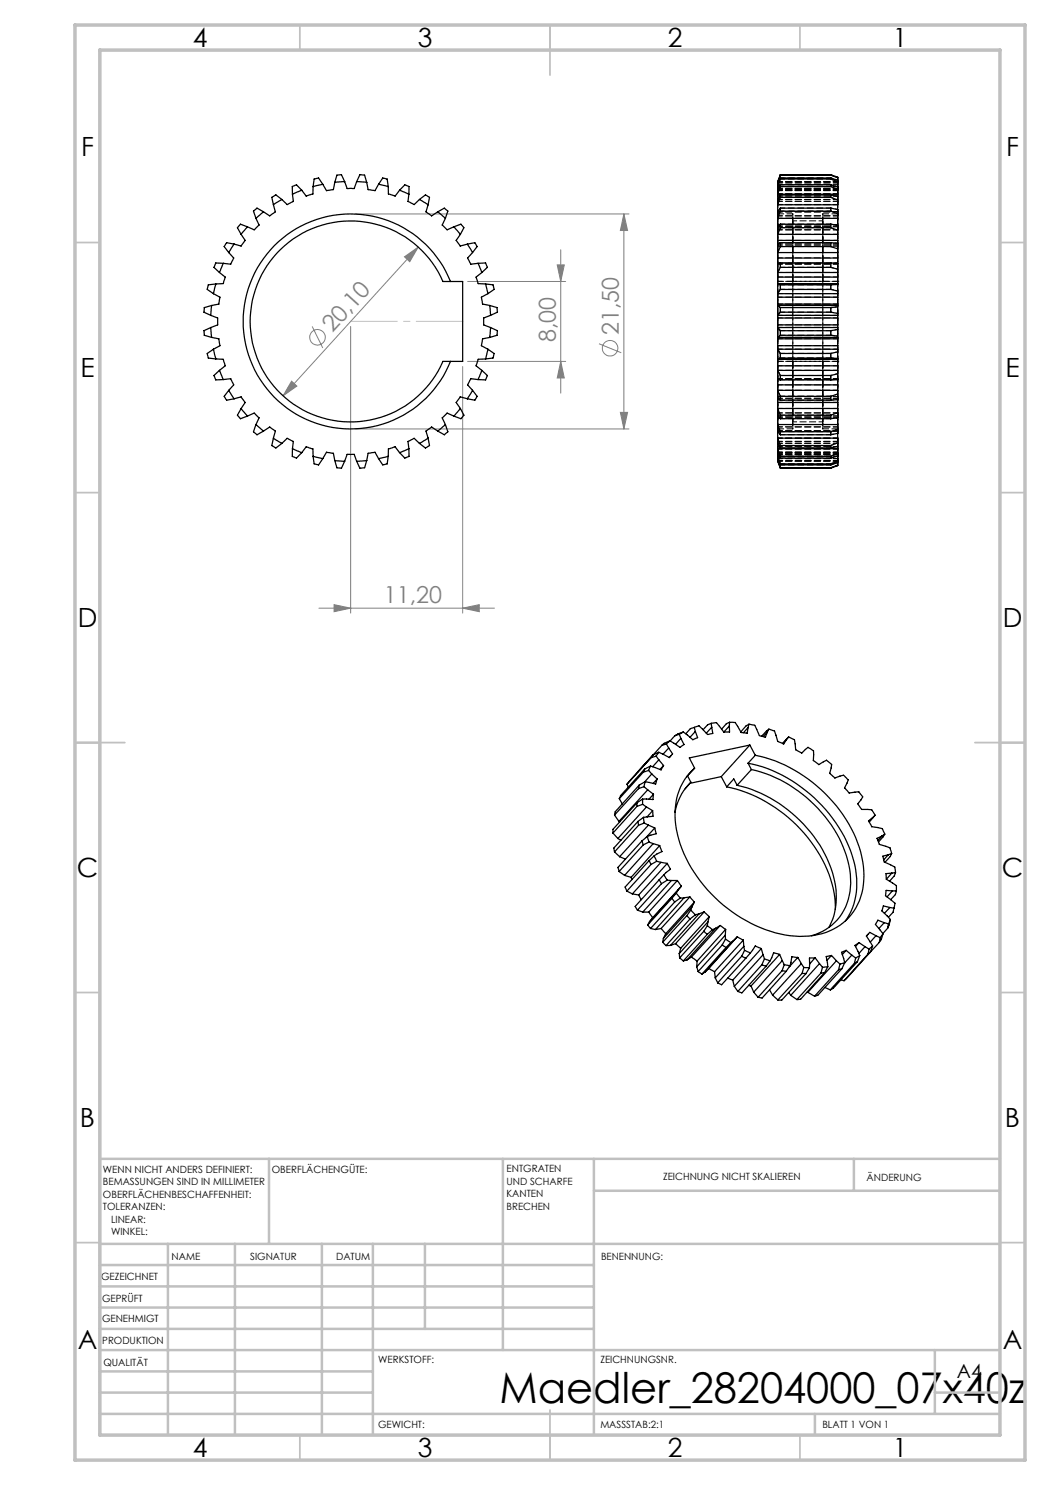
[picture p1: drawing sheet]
<svg xmlns="http://www.w3.org/2000/svg" width="210mm" height="297mm" viewBox="0 0 210 297" stroke-linecap="round" stroke-linejoin="round" font-family="sans-serif">
<g fill="none" stroke="#808080" stroke-width=".2">
<path d="M71.1 42.8h54.7M80.9 51.4l2.7-2-1.6 2.9zM83.6 49.4l-27 29.8M93.5 56.3h19.6M111.4 53h1.5l-.8 3.3zM112.1 49.9v28.7M124.8 42.8v43M124.8 42.8l.7 3.3h-1.4zM58.3 76.2l1.1 1-2.8 2zM62.4 65.3l2.2 4.3M70.1 65.3v57.3M92.5 73.3v49.3"/>
<path d="M93.5 72.3h19.6M112.1 72.3l.8 3.3h-1.5zM119.8 68.8l4.4 1.8M71.1 85.8h54.7M124.1 82.5h1.4l-.7 3.3zM63.8 121.6h35.1M66.8 120.9l3.3 .7-3.3 .7zM92.5 121.6l3.3-.7v1.4z"/>
<circle cx="63.5" cy="67.5" r="1.56"/>
<circle cx="122" cy="69.6" r="1.55"/>
</g>
<path d="M70.2 64.3h22.4" fill="none" stroke="#c0c0c0" stroke-width=".2" stroke-dasharray="15.2 1.3 1.3 1.3" stroke-dashoffset="5.9"/>
<g fill="none" stroke="#c0c0c0" stroke-width=".35">
<path d="M60 5v5M110 5v10M160 5v5M15 48.5h5M200 48.5h5M15 98.5h5M200 98.5h5M15 148.5h10M195 148.5h10M15 198.5h5M200 198.5h5M15 248.5h5"/>
<path d="M200 248.5h5M60 287v5M110 282v10M160 287v5"/>
</g>
<g fill="none" stroke="#c0c0c0" stroke-width=".5">
<path d="M53.8 231.8v17M100.6 231.8v38.2M118.8 231.8v55.2M118.8 238.2h81.2M170.8 231.8v6.4M200 231.8h-180v55.2M20 248.8h180M20 257.3h98.8M20 253h98.8M33.6 248.8v38.2M47 248.8v38.2M64.4 248.8v38.2"/>
<path d="M74.6 248.8v38.2M85 248.8v17M20 265.8h98.8M20 261.5h98.8M20 278.5h54.6M20 274.3h54.6M20 270h180M187 278.5h13M187 270v12.8M20 282.8h180M163 282.8v4.2"/>
</g>
<path d="M15 5h190v287h-190zM20 10h180v277h-180z" fill="none" stroke="#c0c0c0" stroke-width=".7"/>
<g fill="#808080">
<path d="M66.8 120.9l3.3 .7-3.3 .7zM92.5 121.6l3.3-.7v1.4z"/>
<path d="M80.9 51.4l1.1 .9 1.6-2.9zM58.3 76.2l-1.7 3 2.8-2z"/>
<path d="M112.1 72.3l.8 3.3h-1.5zM111.4 53h1.5l-.8 3.3z"/>
<path d="M124.8 42.8l.7 3.3h-1.4zM124.1 82.5h1.4l-.7 3.3z"/>
</g>
<g fill="none" stroke="#000" stroke-width=".25">
<path d="M56.4 39.9l-1.7 1.1M56.4 39.9l-1.2-.9-.2 .1-.6 .4 .3 1.5M58.5 38.8l.2 1.5-1.1 .5-.2 .1-1-1M60.4 38.1l-1.9 .7M60.4 38.1l-1.1-1.1-.3 .1-.5 .2v1.5M62.6 37.3v1.5l-1.4 .4-.8-1.1M64.6 36.9l-2 .4M64.6 36.9l-.9-1.3-.3 .1-.6 .1-.2 1.5M67 36.5l-.3 1.4-.2 .1-1.2 .1-.7-1.2M68.9 36.3l-1.9 .2M68.9 36.3l.5 1.4h1.4l.5-1.4M68.9 36.3l-.6-1.3h-.4h-.5l-.4 1.5"/>
<path d="M71.3 36.3l2 .2M71.3 36.3l.7-1.3h.3h.6l.4 1.5M73.3 36.5l.3 1.4 .2 .1 1.2 .1 .7-1.2M75.7 36.9l1.9 .4M75.7 36.9l.9-1.3 .3 .1 .5 .1 .2 1.5M77.6 37.3l.1 1.5 1.3 .4 .9-1.1M79.9 38.1l1.9 .7M79.9 38.1l1.1-1.1 .3 .1 .5 .2v1.5M81.8 38.8l-.2 1.5 1.2 .6 1.1-1M83.9 39.9l1.7 1.1M83.9 39.9l1.2-.9 .2 .1 .6 .4-.3 1.5M155.5 39.9v1.1"/>
<path d="M155.5 38.1v.7M155.5 36.9v.4M155.5 36.5v.4M155.5 37.3v.8M155.5 38.8v1.1M155.5 37.3h.4M155.5 38.8h12M155.5 36.5h.2M156.1 39v.5M156.1 37v.3M156.1 35.6v.2M156.1 35h.1"/>
<path d="M156.1 35l-.6 1.5M156.1 39l-.6 .9M156.1 39.5l-.6 1.5M156.1 39.5h10.1M156.1 39h10.1M156.1 37l-.6 1.1M156.1 37.3l-.6 1.5M156.1 37h10.1M156.1 37.3h10.1M156.1 35.8l-.6 1.5M156.1 35.8h10.1M156.1 35.6l-.6 1.3"/>
<path d="M156.1 35.6h10.1M156.1 35h10.1M166.2 39v.5M166.2 37v.3M166.2 35.6v.2M166.2 35h.1M166.2 35l1.3 .6M166.2 39.5l1.3 .5M166.2 39l1.3 .3M166.2 37.3l1.3 .5M166.2 37l1.3 .4M166.2 35.8l1.3 .6"/>
<path d="M166.2 35.6l1.3 .5M167.4 37.3h.1M167.5 39.3v.7M167.5 37.4v.4M167.5 36.1v.3M167.5 35.6v.5M167.5 36.4v1M167.5 37.8v1.5M42.7 58.7l1.3 .7-.2 1.4-1.5 .3M43.1 56.8l-.4 1.9M43.1 56.8l-1.4 .2-.2 .8 1.2 .9M43.9 54.5l1.1 .9-.3 1.2-.1 .1-1.5 .1"/>
<path d="M44.7 52.7l-.8 1.8M44.7 52.7l-1.6-.1-.3 .9 1.1 1M45.8 50.5l.9 1.1-.6 1.2-1.4-.1M46.8 48.8l-1 1.7M46.8 48.8l-1.5-.3-.2 .3-.3 .5 1 1.2M48.2 46.9l.8 1.2-.8 1.1-1.4-.4M49.5 45.4l-1.3 1.5M49.5 45.4l-1.4-.6-.3 .4-.3 .3 .7 1.4M51.2 43.7l.6 1.3-.8 .9-.2 .1-1.3-.6M52.7 42.4l-1.5 1.3M52.7 42.4l-1.3-.8-.1 .1-.6 .5 .5 1.5M54.7 41l.4 1.4-.5 .3-.7 .5-1.2-.8"/>
<path d="M55.4 50.6a20.1 20.1 0 0 1 33.2 5.7h3.9v16h-3.9a20.1 20.1 0 0 1-29.5 8.8 20.1 20.1 0 0 1-3.7-30.5zM85.6 41l-.4 1.4 .4 .3 .7 .5 1.3-.8M87.6 42.4l1.5 1.3M87.6 42.4l1.3-.8 .1 .1 .6 .5-.5 1.5M89.1 43.7l-.7 1.3 1 1 1.4-.6M90.1 56.3a21.5 21.5 0 0 0-33-9.1 21.5 21.5 0 0 0 0 34.2 21.5 21.5 0 0 0 33-9.1M90.8 45.4l1.3 1.5M90.8 45.4l1.4-.6 .3 .4 .3 .3-.7 1.4M92.1 46.9l-.9 1.2 .8 1.1 1.5-.4M93.5 48.8l1 1.7M93.5 48.8l1.5-.3 .2 .4 .2 .4-.9 1.2M94.5 50.5l-1 1.1 .5 .9 .2 .3 1.4-.1"/>
<path d="M95.6 52.7l.8 1.8M95.6 52.7l1.5-.1 .4 .9-1.1 1M96.4 54.5l-1.2 .9 .1 .2 .3 1.1 1.5 .1M97.1 56.8l.5 1.9M97.1 56.8l1.5 .2 .1 .3 .1 .6-1.2 .8M97.6 58.7l-1.3 .7 .2 1.4 1.5 .3M155.5 56.8v1.9M155.5 52.7v1.8M155.5 59.4v1.4M155.5 55.4v1.3M155.5 48.8v1.7M155.5 51.6v1.1"/>
<path d="M155.5 45.4v1.5M155.5 48.1v.7M155.5 42.4v1.3M155.5 45v.4M155.5 58.7h12M155.5 56.8l.6 .2M155.5 56.8h12M155.5 41v1.4M155.5 43.7v1.3M155.5 46.9v1.2M155.5 50.5v1.1M155.5 54.5v.9"/>
<path d="M155.5 56.7v.1M155.5 58.7v.7M155.5 59.4h12M155.5 54.5h12M155.5 56.7h12M155.5 55.4h12M155.5 50.5h12M155.5 51.6h12M155.5 46.9h12M155.5 48.1h12M155.5 43.7h12M155.5 45h.4"/>
<path d="M155.5 41h12M156.1 57v.9M156.1 52.6v.9M156.1 48.5v.8M156.1 44.8v.7M156.1 41.6v.6M156.1 57.9l-.6 .8M156.1 57.9h10.1M156.1 57h10.1M156.1 52.6h10.1M156.1 53.5h10.1M156.1 52.6l-.6 .1"/>
<path d="M156.1 53.5l-.6 1M156.1 49.3l-.6 1.2M156.1 49.3h10.1M156.1 48.5h10.1M156.1 48.5l-.6 .3M156.1 45.5l-.6 1.4M156.1 45.5h10.1M156.1 44.8l-.6 .6M156.1 44.8h10.1M156.1 42.2h10.1M156.1 41.6h10.1M156.1 42.2l-.6 1.5"/>
<path d="M156.1 41.6l-.6 .8M166.2 57v.9M166.2 52.6v.9M166.2 48.5v.8M166.2 44.8v.7M166.2 41.6v.6M166.2 57.9l1.3 .3M166.2 52.6h1.3M166.2 53.5l1.3 .3M166.2 49.3l1.3 .5M166.2 48.5l1.3 .1M166.2 45.5l1.3 .5"/>
<path d="M166.2 44.8l1.3 .2M166.2 41.6l1.3 .3M166.2 42.2l1.3 .6M167.3 45h.2M167.5 56.9v1.3M167.5 52.6v1.2M167.5 59.4v1.4M167.5 55.4v1.3M167.5 48.6v1.2M167.5 51.6v1M167.5 45v1M167.5 48.1v.5"/>
<path d="M167.5 41.9v.9M167.5 40v1.9M167.5 42.8v2.2M167.5 46v2.1M167.5 49.8v1.8M167.5 53.8v1.6M167.5 56.7v.2M167.5 58.2v1.2M167.5 56.9l-1.3 .1M42.2 65.5l.1 2M42.2 63.1l1.3 .5v1.4l-1.3 .5M42.2 65.5l-1.4 .6 .1 1 1.4 .4"/>
<path d="M42.3 61.1l-.1 2M42.3 61.1l-1.4 .4-.1 .9 1.4 .7M42.3 67.5l1.5 .3 .2 1.3-1.3 .7M42.7 69.8l.4 2M42.7 69.8l-1.2 1 .2 .8 1.4 .2M43.1 71.8l1.5 .1 .1 .1 .3 1.2-1.1 .9M43.9 74.1l.8 1.8M43.9 74.1l-1.1 1 .3 .9 1.6-.1M44.7 75.9l1.4-.2 .6 1.3-.9 1.1M45.8 78.1l1 1.7M45.8 78.1l-1 1.2 .3 .5 .2 .2 1.5-.2M46.8 79.8l1.4-.4 .8 1.1-.8 1.2"/>
<path d="M93.5 79.8l-1.5-.4-.8 1.1 .9 1.2M94.5 78.1l-1 1.7M94.5 78.1l.9 1.2-.2 .4-.2 .3-1.5-.2M95.6 75.9l-1.4-.2-.2 .4-.5 .9 1 1.1M96.4 74.1l-.8 1.8M96.4 74.1l1.1 1-.4 .9-1.5-.1M97.1 71.8l-1.5 .1-.3 1.1-.1 .2 1.2 .9M97.6 69.8l-.5 2M97.6 69.8l1.2 .9-.1 .6-.1 .3-1.5 .2M98 61.1l.1 2M98 67.5l-1.5 .3-.2 1.3 1.3 .7M98 61.1l1.4 .4 .1 .8-1.4 .8"/>
<path d="M98.1 63.1l-1.4 .5v1.4l1.4 .5M98.1 65.5l-.1 2M98.1 65.5l1.4 .7-.1 .9-1.4 .4M155.5 61.1v2M155.5 65.5v2M155.5 69.8v2M155.5 74.1v1.8M155.5 63.6v1.4M155.5 67.8v1.3M155.5 71.9v1.3M155.5 78.1v1.7M155.5 75.9v1.1"/>
<path d="M155.5 79.8v.7M155.5 61.1l.6 .4M155.5 63.1h12M155.5 65.5l.6 .6M155.5 65.5h12M155.5 61.1h12M155.5 67.5h12M155.5 69.8l.6 .9M155.5 69.8h12M155.5 71.8h12M155.5 63.6h12M155.5 60.8v.3"/>
<path d="M155.5 63.1v.5M155.5 65v.5M155.5 67.5v.3M155.5 69.1v.7M155.5 71.8v.1M155.5 73.2v.9M155.5 77v1.1M155.5 65h12M155.5 67.8h12M155.5 60.8h12M155.5 69.1h12M155.5 74.1l.6 1"/>
<path d="M155.5 74.1h12M155.5 75.9l.6 .1M155.5 71.9h12M155.5 73.2h12M155.5 78.1l.6 1.2M155.5 79.8l.6 .2M155.5 78.1h12M155.5 77h12M156.1 61.5v.9M156.1 66.1v1M156.1 70.7v.9M156.1 75.1v.9"/>
<path d="M156.1 79.3v.7M156.1 62.4l-.6 .7M156.1 62.4h10.1M156.1 61.5h10.1M156.1 67.1l-.6 .4M156.1 67.1h10.1M156.1 66.1h10.1M156.1 71.6l-.6 .2M156.1 70.7h10.1M156.1 71.6h10.1M156.1 75.1h10.1M156.1 76h10.1"/>
<path d="M156.1 79.3h10.1M166.2 61.5v.9M166.2 66.1v1M166.2 70.7v.9M166.2 75.1v.9M166.2 79.3v.7M166.2 62.4l1.3 .3M166.2 67.1l1.3 .1M166.2 71.6l1.3 .1M167.5 61.4v1.3M167.5 65.9v1.3M167.5 70.4v1.3"/>
<path d="M167.5 74.8v1.1M167.5 63.6v1.4M167.5 67.8v1.3M167.5 71.9v1.3M167.5 78.8v1.1M167.5 75.9v1.1M167.5 79.9v.6M167.5 60.8v.6M167.5 62.7v.9M167.5 65v.9M167.5 67.2v.6M167.5 69.1v1.3"/>
<path d="M167.5 71.7v.2M167.5 73.2v1.6M167.5 77v1.8M167.5 61.4l-1.3 .1M167.5 65.9l-1.3 .2M167.5 70.4l-1.3 .3M167.5 74.8l-1.3 .3M167.5 75.9l-1.3 .1M167.5 78.8l-1.3 .5M167.5 79.9l-1.3 .1M48.2 81.7l1.3 1.5M48.2 81.7l-.7 1.3 .3 .4 .3 .3 1.4-.5"/>
<path d="M49.5 83.2l1.3-.6 1 1-.6 1.3M51.2 84.9l1.5 1.3M51.2 84.9l-.5 1.5 .6 .5 .1 .1 1.3-.8M52.7 86.2l1.2-.8 .7 .5 .5 .3-.4 1.4M54.7 87.6l1.7 1.1M54.7 87.6l-.3 1.5 .6 .4 .2 .1 1.2-.9M56.4 88.7l1-1h.2l1.1 .6-.2 1.4M58.5 89.7l1.9 .8M58.5 89.7v1.6l.5 .2 .3 .1 1.1-1.1M60.4 90.5l.8-1.1 1.4 .4v1.5M62.6 91.3l2 .4M62.6 91.3l.2 1.5 .6 .1 .3 .1 .9-1.3"/>
<path d="M64.6 91.7l.7-1.3 1.2 .2 .2 .1 .3 1.4M67 92.1l1.9 .1M67 92.1l.4 1.5h.5h.4l.6-1.4M68.9 92.2l.5-1.3h1.4l.5 1.3M73.3 92.1l-2 .1M73.3 92.1l-.4 1.5h-.6h-.3l-.7-1.4M75.7 91.7l-.7-1.3-1.2 .2-.2 .1-.3 1.4M77.6 91.3l-1.9 .4M77.6 91.3l-.2 1.5-.5 .1-.3 .1-.9-1.3M79.9 90.5l-.9-1.1-1.3 .4-.1 1.5M81.8 89.7l-1.9 .8M81.8 89.7v1.6l-.5 .2-.3 .1-1.1-1.1"/>
<path d="M83.9 88.7l-1.1-1-1.2 .6 .2 1.4M85.6 87.6l-1.7 1.1M85.6 87.6l.3 1.5-.6 .4-.2 .1-1.2-.9M87.6 86.2l-1.3-.8-.7 .5-.4 .3 .4 1.4M89.1 84.9l-1.5 1.3M89.1 84.9l.5 1.5-.6 .5-.1 .1-1.3-.8M90.8 83.2l-1.4-.6-1 1 .7 1.3M92.1 81.7l-1.3 1.5M92.1 81.7l.7 1.3-.3 .4-.3 .3-1.4-.5M155.5 81.7v1.5M155.5 84.9v1.3M155.5 83.2v.4"/>
<path d="M155.5 87.6v1.1M155.5 89.7v.8M155.5 91.3v.4M155.5 92.1l.6 1.5M155.5 80.5v1.2M155.5 83.6v1.3M155.5 86.2v1.4M155.5 88.7v1M155.5 90.5v.8M155.5 91.7v.4M155.5 81.7l.6 1.3M155.5 81.7h12"/>
<path d="M155.5 83.2l.6 .5M155.5 80.5h12M155.5 84.9l.6 1.5M155.5 86.2l.6 .8M155.5 84.9h12M155.5 83.6h.4M155.5 87.6l.6 1.5M155.5 87.6h12M155.5 88.7l.6 .9M155.5 91.3h.4M155.5 89.7l.6 1.6M155.5 90.5l.6 1.1"/>
<path d="M155.5 89.7h12M155.5 91.3l.6 1.5M155.5 91.7l.6 1.3M155.5 92.1h.2M156.1 83v.7M156.1 86.4v.6M156.1 89.1v.5M156.1 91.3v.3M156.1 92.8v.2M156.1 93.6h.1M156.1 80h10.1M156.1 83h10.1"/>
<path d="M156.1 83.7h10.1M156.1 87h10.1M156.1 86.4h10.1M156.1 89.1h10.1M156.1 89.6h10.1M156.1 91.3h10.1M156.1 91.6h10.1M156.1 92.8h10.1M156.1 93h10.1M156.1 93.6h10.1M166.2 83v.7M166.2 86.4v.6"/>
<path d="M166.2 89.1v.5M166.2 91.3v.3M166.2 92.8v.2M166.2 93.6h.1M167.3 83.6h.2M167.4 91.3h.1M167.5 82.5v1M167.5 85.8v.9M167.5 88.6v.6M167.5 90.7v.5M167.5 92.2v.3M167.5 93l-1.3 .6"/>
<path d="M167.5 80.5v2M167.5 83.5v2.3M167.5 86.7v1.9M167.5 89.2v1.5M167.5 91.2v1M167.5 92.5v.5M167.5 82.5l-1.3 .5M167.5 83.5l-1.3 .2M167.5 85.8l-1.3 .6M167.5 86.7l-1.3 .3M167.5 88.6l-1.3 .5M167.5 89.2l-1.3 .4"/>
<path d="M167.5 90.7l-1.3 .6M167.5 91.2l-1.3 .4M167.5 92.2l-1.3 .6M167.5 92.5l-1.3 .5M123.9 159.7l.6 1.1M125.4 156.8l.3 .6M127.7 157.7l-4.8 5.3M127.8 157l-.1 .7M127.8 157l-4.8 5.3-.1 .7M128.5 159.8v1.1M128.5 159.8l-1.1 .7M128.7 154.4l-4.8 5.3"/>
<path d="M128.8 157.3l.7 .7M128.8 157.3l-1.1 .4M128.9 153.8l-.2 .6M128.9 153.8l-4.8 5.3-.2 .6M129 156.3l-.2 1M129 156.3l-1.2 .7M129.5 158l1.2 .9M129.5 158l-5.7 6.3M129.7 154.1l.7 .7M129.7 154.1l-1 .3M130.1 153.2l-.4 .9M130.1 153.2l-1.2 .6"/>
<path d="M130.2 151.5l-4.8 5.3M130.4 154.8l1 1M130.4 154.8l-1.5 1.6M130.6 151l-.4 .5M130.6 151l-5.2 5.8M130.7 158.9l-.1 1-2.1-.1M130.7 158.9l-.9 .9M131.2 151.2l.6 .8M131.2 151.2l-1 .3M131.4 155.8l-.3 1-2.1-.5M131.4 155.8l-.8 .9M131.8 150.5l-.6 .7"/>
<path d="M131.8 152l.9 1.1M131.8 150.5l.8 .3M131.8 152l-1.3 1.3M131.8 150.5l-1.2 .5M132.4 149.1l-4.9 5.3M132.7 153.1l-.5 .9-2.1-.8M132.7 153.1l-.7 .8M133.3 148.8l.4 .8M133.3 148.8l-.9 .3M133.7 149.6l.8 1.2-.6 .7-1.3-.7M133.7 149.6l-1.1 1.2M134 148.2l-.7 .6"/>
<path d="M134 148.2l-1.2 .5-.4 .4M134.2 151.1l-.4 .4M135 147.1l-1 1.1M135.9 146.9l.3 .8M135.9 146.9l-.9 .2M136.2 147.7l.6 1.2-.8 .6-2-1.3M136.2 147.7l-1.1 1.2M136.7 146.4l-.8 .5M136.7 146.4l-1.7 .7M137.5 155.2l-.2 .2M137.5 155.2l.7 1.3M138.2 156.5a10.6 10.6 0 0 0-3.2 6"/>
<path d="M138.2 156.5l-1.2 1.3M138.9 145.5l.2 .8M138.9 145.5l-.8 .2-.9 1.1M138.9 153.6l-1.4 1.6M139.1 146.3l.4 1.2-.9 .5-1.9-1.6M139.1 146.3l-1.1 1.2M142.2 144.7l1.1-.2 1.5 1.9h1.1v-1.2M142.2 144.7l.1 .7M142.2 144.7l-.7 .3-.9 .9M142.3 145.4l.3 1.3-1 .2-1.8-1.7-.9 .3M142.3 145.4l-1 1.2M144.3 155.3l-6.3 1.4"/>
<path d="M144.3 155.3l1 2.1M145.3 157.4a28.4 28.4 0 0 1 21.4 20.3l.3 1.9 .1 2.3M145.9 145.2l-1.2 1.2M145.9 144.5h1.1l1.2 2 1.2 .1 .2-1.1M145.9 144.5v.7M145.9 144.5l-.6 .2-1 1.1M147.4 157.1a26.8 26.8 0 0 1 19.3 18.3 13.6 13.6 0 0 1-.9 10.1M147.4 157.1l-.6-1.3-1.5 1.6M149.6 152.6a28.4 28.4 0 0 1 21.4 20.4 13.8 13.8 0 0 1-1.9 11.2M149.6 152.6l.7 1.3M149.6 145.5l-.9 1M149.8 144.8l1.2 .3 1 2.1 1.1 .3 .4-1.1"/>
<path d="M149.8 144.8l-.2 .7M149.8 144.8l-.6 .4-1 1.2M150 149l-12.1 2.6 1 2M150 149l1.1 2.1M150 149l-5.7 6.3M150.3 153.9a26.8 26.8 0 0 1 19 17.4 13.5 13.5 0 0 1-1.3 12.1 10.7 10.7 0 0 1-5.7 3.7M150.3 153.9l-2.9 3.2M151.1 151.1a28.6 28.6 0 0 1 21.1 19.4 14.2 14.2 0 0 1-1.9 12.3 12.6 12.6 0 0 1-11.3 4.4 27.1 27.1 0 0 1-17.5-9.3 23.5 23.5 0 0 1-6.5-15.6 11.6 11.6 0 0 1 3.9-8.7M151.1 151.1l-1.5 1.5M153.5 146.4l-.9 .9M153.8 145.8l1.1 .4 .6 2.1 1.2 .5 .6-.9M153.8 145.8l-.3 .6"/>
<path d="M153.8 145.8l-1.5 1.4M157.3 147.9l-.7 .8M157.7 147.4l1.2 .6 .2 2 1.2 .6 1.3-1.1 1.1 .7v1.9l1.1 .8 1.5-.9 1 .9-.4 1.8 1.1 .9 1.7-.6 .1 .1 .9 .9-.8 1.6 .9 1 2-.2 .7 1-.9 1.4 .4 .7 .3 .4 2 .1 .7 1.1M157.7 147.4l-.4 .5M157.7 147.4l-1.2 1.3M122.6 166.6l1 1.1M122.9 170.4l1 .9M122.9 163l.9 1.3M123.6 167.7l.6 .4M123.8 164.3l.1 .1M123.8 174.3l1.1 .8M123.9 171.3l1.2 .5"/>
<path d="M124.9 175.1l1.3 .4M125.4 178.2l1.1 .6M126.2 175.5l.2 .4M126.5 178.8l1.2 .2M127.4 161.3l-4.8 5.3M127.4 160.5v.8M127.4 160.5l-4.8 5.4v.7M127.6 164.3l.1 .8M127.6 164.3l-4.8 5.3 .1 .8M127.7 165.1l-4.8 5.3M127.7 179l.5 .9M128.4 168.2l.3 .8"/>
<path d="M128.4 168.2l-4.8 5.3 .2 .8M128.5 160.9l.8 .5M128.5 160.9l-1.1 .4M128.7 169l-4.9 5.3M128.7 163.5l.1 1.1M128.7 163.5l-1.1 .8M128.8 164.6l.9 .4M128.8 164.6l-1.1 .5M129.3 161.4l1.2 .7M129.3 161.4l-5.7 6.3M129.4 163.4l-.7 .1M129.5 167.3l.3 1.1"/>
<path d="M129.5 167.3l-1.1 .9M129.7 165l1.3 .6M129.7 165l-5.8 6.3M129.8 168.4l.8 .3M129.8 168.4l-1.1 .6M129.8 172.1l.4 .8M129.8 172.1l-4.8 5.3 .4 .8M130.2 172.9l-4.8 5.3M130.5 162.1l.1 1.2-1.2 .1M130.5 162.1l-1.1 1.3M130.6 168.7l1.3 .4M130.6 168.7l-5.7 6.4"/>
<path d="M130.8 171.2l.5 1.1M130.8 171.2l-1 .9M131 165.6l.2 1.2-1.7 .5M131 165.6l-1.7 1.9M131.3 172.3l.9 .2M131.3 172.3l-1.1 .6M131.8 176l.5 .7M131.8 176l-4.8 5.3 .5 .7M131.9 169.1l.5 1.2-1.6 .9M131.9 169.1l-5.7 6.4M132.2 172.5l1.3 .2M132.2 172.5l-5.7 6.3"/>
<path d="M132.3 176.7l-4.8 5.3M132.8 174.9l.7 1.1M132.8 174.9l-1 1.1M133.5 172.7l.6 1.1-1.3 1.1M133.5 176l.8 .1M133.5 176l-1.2 .7M133.5 172.7l-5.8 6.3M134.3 176.1h1.2M134.3 176.1l-5.7 6.3M134.4 179.7l.5 .7M134.4 179.7l-4.9 5.3M135.3 178.6l.7 1"/>
<path d="M135.3 178.6l-.9 1.1M135.5 176.1l.8 1.1M135.5 176.1l-5.7 6.3M135.6 178l-.3 .6M135.6 178l-5.7 6.4M136 179.6l-1.1 .8M136.3 177.2l-.7 .8M136.3 177.2l-5.8 6.3M136.8 179.6h-.8M136.8 179.6l-5.7 6.3M138 179.4l.9 1M138 179.4l-1.2 .2"/>
<path d="M138 179.4l-5.8 6.3M174.6 163.5l-.9 .7 .6 1.1 2.2 .4 .5 1.1M174.6 163.5l-.8 .8M175 163.1l-.4 .4M175 163.1l-1.2 1.3M176.4 167.2l-1 .5 .5 1.2 2.1 .7 .3 1.1M176.4 167.2l-.8 .9M177 166.8l-.6 .4M177 166.8l-1.3 1.6M177.3 175.9l2 1.2v1.1M177.7 171l-1.1 .2 .2 1.2 2.2 1 .1 1.1M177.7 171l-1 1"/>
<path d="M178.3 170.7l-.6 .3M178.3 170.7l-.3 .6-1 1.2M178.4 174.6l-1.2 .1 .1 1.2M178.4 174.6l-1.1 1.3M178.5 178.2l-1.3-.1-.1 1 1.9 1.6-.2 .9M178.5 178.2h.8M178.5 178.2l-1.1 1.2M179.1 174.5l-.7 .1M179.1 174.5l-.2 .7-1 1M179.3 178.2l-.2 .7-.9 1M127.5 182l1.1 .4M128.6 182.4h1.2"/>
<path d="M129.5 185l.6 .7M129.8 182.4l.7 1.1M129.9 184.4l-.4 .6M130.1 185.7l1 .2M130.5 183.5l-.6 .9M132.2 185.7l.9 1.1M132.2 185.7l-1.1 .2M132.5 188.5l.7 .6M132.7 187.7l-.2 .8M133.1 186.8l-.4 .9M134.1 189.1h-.9M134.9 180.4l-4.8 5.3"/>
<path d="M135.1 188.7l1 .9M135.1 188.7l-1 .4M135.9 190.7v.9M135.9 191.6l.8 .6M136.1 189.6l-.2 1.1M137.4 183.1l.6 .7M137.4 183.1l-4.9 5.4M137.4 192l-.7 .2M138 183.8l-4.8 5.3M138.1 182l1 .9M138.1 182l-.7 1.1M138.3 191.4l1.1 .8"/>
<path d="M138.3 191.4l-.9 .6M138.4 181.4l-.3 .6M138.4 181.4l-5.7 6.3M138.9 180.4l-.5 1M138.9 180.4l-5.8 6.4M139.1 182.9l-1.1 .9M139.3 193.4l.3 .9M139.4 192.2l-.1 1.2M139.6 194.3l.8 .5M139.8 182.8l-.7 .1M139.8 182.8l-5.7 6.3M140.8 186.3l.7 .6"/>
<path d="M140.8 186.3l-4.9 5.3M140.8 182.4l1.1 .9M140.8 182.4l-1 .4M140.8 182.4l-5.7 6.3M141 194.4l-.6 .4M141.5 185.1l1 .8M141.5 185.1l-.7 1.2M141.5 186.9l-4.8 5.3M141.6 184.4l-.1 .7M141.6 184.4l-5.7 6.3M141.7 193.7l1.2 .6M141.7 193.7l-.7 .7"/>
<path d="M141.9 183.3l-.3 1.1M141.9 183.3l-5.8 6.3M142.5 185.9l-1 1M142.9 194.3l.2 1.3M143.1 195.6l.4 1M143.1 185.7l-.6 .2M143.1 185.7l-5.7 6.3M144 185.1l1.1 .8M144 185.1l-.9 .6M144 185.1l-5.7 6.3M144.4 189l.8 .5M144.4 189l-4.8 5.3"/>
<path d="M145.1 187v.8M145.1 187l-5.8 6.4M145.1 187.8l1.1 .7M145.1 187.8l-.7 1.2M145.1 185.9v1.1M145.1 185.9l-5.7 6.3M145.2 189.5l-4.8 5.3M145.6 195.6l.9 .4M146.2 188.5l-1 1M146.5 196l.4 1.3M146.7 188.1l-.5 .4M146.7 188.1l-5.7 6.3"/>
<path d="M146.9 197.3l.7 1M147.5 187.4l1.2 .6M147.5 187.4l-.8 .7M147.5 187.4l-5.8 6.3M148.3 191.2l.9 .5M148.3 191.2l-4.8 5.4M148.7 188l.1 1.3M148.7 188l-5.8 6.3M148.8 189.3l.1 .8M148.8 189.3l-5.7 6.3M148.9 190.1l1.2 .5M148.9 190.1l-.6 1.1"/>
<path d="M149.2 191.7l-4.9 5.3-.8-.4M149.8 197.1l.4 .1M150.1 190.6l-.9 1.1M150.2 197.2l.5 1.2M150.7 198.4l.9 1.1M152.3 189.7l-1.2-.5-1 1.4M152.3 189.7l.3 1.3M152.3 189.7l-5.8 6.3M152.4 193l.8 .2M152.4 193l-4.8 5.3M152.6 191l.3 .8M152.6 191l-5.7 6.3"/>
<path d="M152.9 191.8l1.1 .4M152.9 191.8l-.5 1.2M153.2 193.2l-4.8 5.4-.8-.3M153.9 198l.6 1M154 192.2l-.8 1M154.5 199l1.1 1M155.9 190.9l-1.2-.4-.7 1.7M155.9 190.9l.6 1.2M155.9 190.9l-5.7 6.3M156.4 194.1l.8 .2M156.4 194.1l-4.8 5.4M156.5 192.1l.3 .8"/>
<path d="M156.5 192.1l-5.8 6.3M156.8 192.9l1.2 .2M156.8 192.9l-.4 1.2M157.2 194.3l-4.8 5.3-.8-.1M157.8 198.5l.4 .6M158 193.1l-.8 1.2M158.2 199.1l1.2 .8M159.6 191.5l-1.2-.2-.4 1.8M159.6 191.5l.7 1.2M159.6 191.5l-1.7 1.9M160.3 192.7l.5 .8M160.3 192.7l-5.8 6.3"/>
<path d="M160.4 194.7h.8M160.4 194.7l-4.8 5.3M160.8 193.5l1.1 .1M160.8 193.5l-.4 1.2M161.2 194.7l-4.8 5.3h-.8M161.5 198.4l.1 .1M161.6 198.5l1.3 .7M161.9 193.6l-.7 1.1M161.9 192.8v.8M163 191.6h-1.1v1.2M163 191.6l.9 1.1M163 191.6l-1.1 1.2"/>
<path d="M163.9 192.7l.6 .8M163.9 192.7l-5.7 6.4M164.2 194.6l-4.8 5.3M164.5 193.5l-.3 1.1M164.9 194.5l-.7 .1M164.9 194.5l-4.8 5.3-.7 .1M165 197.5l1.1 .5M165.6 193.4l-1.1 .1M165.6 193.4l-.7 1.1M166.3 191.1l-1.1 .2 .4 2.1M166.3 191.1l1 1.1M166.3 191.1l-.9 1"/>
<path d="M167.3 192.2l.7 .6M167.3 192.2l-5.7 6.3M167.7 194l-4.8 5.2M168 192.8l-.3 1.2M168.2 196l.6 .1M168.4 193.7l-.7 .3M168.4 193.7l-4.8 5.3-.7 .2M168.9 192.5l-.9 .3M168.9 192.5l-.5 1.2M169.2 190.1l-.9 .4 .6 2M169.2 190.1l1.2 .9M169.2 190.1l-.7 .8"/>
<path d="M170.4 191l.7 .6M170.4 191l-1.5 1.6M170.9 192.6l-4.8 5.4M171.1 191.6l-.2 1M171.5 192.3l-.6 .3M171.5 192.3l-4.8 5.4-.6 .3M171.8 188.5l-.8 .6 .9 2M171.8 188.5l1.2 .8M171.8 188.5l-.7 .8M171.9 191.1l-.8 .5M171.9 191.1l-.4 1.2M173 189.3l.8 .5"/>
<path d="M173 189.3l-1.2 1.4M173.3 187.2l.8 1.2M173.6 186.9l-.3 .3M173.6 190.8l-4.8 5.3M173.8 189.8l-.2 1M174.1 188.4l.4 .8M174.1 190.4l-.5 .4M174.1 190.4l-5.3 5.7M174.5 189.2l-.7 .6M174.5 189.2l-.4 1.2M175.2 187.1l-1.2-.6-.7 .7M175.2 187.1l.8 .4"/>
<path d="M175.2 187.1l-1.1 1.3M175.9 188.5l-1.8 1.9M176 187.5l-.1 1M176.6 186.8l-.6 .7M176.6 186.8l-.4 1.1-.3 .6M176.8 184.5l-1.2-.5-.5 .9 1.5 1.9M176.8 184.5l.9 .3M176.8 184.5l-1 1.2M177.5 185.7l-.9 1M177.7 184.8l-.2 .9M178 181.5l-1.3-.3-.3 1 1.7 1.7M178 181.5l.8 .1"/>
<path d="M178 181.5l-1.1 1.2M178.1 183.9l-.4 .9M178.1 183.9l-.6 1.8M178.8 181.6l-.2 .9-.9 .9"/>
</g>
<g fill="none" stroke="#000" stroke-width=".2" stroke-dasharray="1.3 .6">
<path d="M155.6 39.2v-.4M155.6 38.1v-.2M155.6 37.7h.1M155.6 36.3v.2M155.6 37.9v.2M155.6 36.8v.5M155.6 38.8v.4M156.1 35v-.1M156.1 35.8v-.2M156.1 37.3v-.4M156.1 39.5v-.5M166.2 34.9v.1"/>
<path d="M166.2 35.6v.2M166.2 36.9v.4M166.2 39v.5M167.6 39.3v.6M167.6 39.2v-.4M167.6 38.1v-.2M167.6 36.5v-.5M167.6 37.7h.1M167.6 35.5v-.1M167.6 37.9v.2M167.6 36.3v-.3M167.6 38.8v.4"/>
<path d="M167.6 37.8v-.5M167.6 39.9v-.6M155.6 52.6v.2M155.6 52.8v-.2M155.6 48.8v.4M155.6 56.3h.1M155.6 49.2v-.4M155.6 45.3v.7M155.6 46v-.7M155.6 42.4v-.1M155.6 40.9v-.6M155.6 40.3v-.4"/>
<path d="M155.6 40.3v.6M155.6 56.7v.1M156.1 42.2v-.6M156.1 48.5l-.5 .3M156.1 52.6h-.5M156.1 57l-.5-.2M158.6 56.3h.1M164.6 56.3h.1M166.2 41.6v.6M167.6 52.6h.1M167.6 52.6v.2M167.6 48.6v.2"/>
<path d="M167.6 52.8v-.2M167.6 48.8v.4M167.6 45v.3M167.6 49.2v-.6M167.6 45.3v.7M167.6 41.9v.4M167.6 42.4v-.5M167.6 40.9v-.6M167.6 40.3v.6M167.6 42.3v-.4M167.6 46v-.7M167.6 45.3v-.3"/>
<path d="M167.6 49.2v-.4M167.6 48.8v-.2M167.6 56.7v.1M167.6 56.8v.1M167.6 58.2v.5M167.6 56.3h.1M155.6 75.7v.2M155.6 75.9v-.2M155.6 79.3v.4M155.6 72.3h.1M155.6 79.7v-.4M155.6 79.7l.5 .3"/>
<path d="M155.6 75.9l.5 .1M155.6 71.8h.1M155.6 67.5v.2M155.6 60.8v.3M155.6 65v.5M155.6 63.1v.5M155.6 71.8l.5-.2M158.6 72.3h.1M164.6 72.3h.1M167.6 75.9h.1M167.6 75.7v.2M167.6 79.7v.2"/>
<path d="M167.6 75.9v-.2M167.6 79.3v.4M167.6 79.9v-.6M167.6 79.7v-.4M167.6 79.9v-.2M167.6 71.8h.1M167.6 67.5v.2M167.6 60.8v.3M167.6 65v.5M167.6 63.1v.5M167.6 71.7v.1M167.6 69.8v.6"/>
<path d="M167.6 61.1v.2M167.6 67.2v.3M167.6 65.5v.4M167.6 62.7v.4M167.6 72.3h.1M155.6 82.6v.6M155.6 83.2v-.6M155.6 86.2h.1M155.6 88.3v-.7M155.6 88.7v-.4M155.6 89.8v-.5M155.6 90.6v-.2"/>
<path d="M155.6 90.9h.1M155.6 92.1v.1M155.6 90.4v.2M155.6 91.2v.5M155.6 89.3v.5M155.6 87.6v.7M156.1 93.6v-.1M156.1 93v-.3M156.1 91.6v-.3M156.1 89.6v-.5M156.1 86.9v-.6M166.2 93.5v.1"/>
<path d="M166.2 92.7v.3M166.2 91.3v.3M166.2 89.1v.5M166.2 86.3v.6M167.6 83.2v.3M167.6 82.6v.6M167.6 86.2v.5M167.6 86.7v-.5M167.6 88.7v.5M167.6 88.3v-.7M167.6 89.8v-.5M167.6 90.6v-.2"/>
<path d="M167.6 92.5v-.4M167.6 90.9h.1M167.6 93.1v-.1M167.6 90.4v.2M167.6 92.5v-.3M167.6 89.3v.5M167.6 91.2v-.5M167.6 87.6v.7M167.6 89.2v-.5M167.6 83.2v-.6M167.6 83.5v-.3"/>
</g>
<g fill="none" stroke="#000" stroke-width=".2" stroke-dasharray="1.3 .6" stroke-dashoffset=".3">
<path d="M167.6 39.9h-12M167.6 38h-12M167.6 38.8h-12M167.6 39.2h-12M167.6 36.8h-12M167.6 37.9h-12M167.6 38.1h-12M167.6 36.3h-12M167.6 37.7h-12M167.6 36.5h-12M167.6 37.3h-12M167.6 40v-.7"/>
<path d="M155.6 56.3h12M167.6 52.6h-12M167.6 52.8h-12M167.6 48.8h-12M167.6 56.3v16M167.6 49.2h-12M167.6 45.3h-12M167.6 46h-12M167.6 42.3h-12M167.6 42.4h-12M167.6 43.2h-12M167.6 40.3h-12"/>
<path d="M167.6 40.9h-12M167.6 45h-12M167.6 43.6h-12M167.6 48.1h-12M167.6 46.9h-12M167.6 51.6h-12M167.6 50.5h-12M167.6 55.4h-12M167.6 56.7h-12M167.6 59.4h-12M167.6 54.5h-12M167.6 53.8v.7"/>
<path d="M167.6 56.8h-12M167.6 58.7h-12M155.6 72.3h12M155.6 72.3v-16M155.6 67.5l.5-.5M156.1 61.5l-.5-.4M167.6 75.9h-12M167.6 75.7h-12M167.6 79.7h-12M167.6 79.3h-12M167.6 77h-12M167.6 78h-12"/>
<path d="M167.6 73.2h-12M167.6 71.8h-12M167.6 69.1h-12M167.6 74.1h-12M167.6 74.1v.6M167.6 67.7h-12M167.6 60.8h-12M167.6 65h-12M167.6 63.6h-12M167.6 69.8h-12M167.6 61.1h-12M167.6 67.5h-12"/>
<path d="M167.6 65.5h-12M167.6 63.1h-12M155.6 90.9h12M167.6 83.2h-12M167.6 82.6h-12M167.6 86.2h-12M167.6 85.4h-12M167.6 88.7h-12M167.6 88.3h-12M167.6 87.6h-12M167.6 90.5h-12M167.6 89.8h-12"/>
<path d="M167.6 89.3h-12M167.6 91.7h-12M167.6 90.6h-12M167.6 90.4h-12M167.6 92.2h-12M167.6 90.9h-12M167.6 92.1h-12M167.6 91.2h-12M167.6 89.7h-12M167.6 89.2v-.6M167.6 83.6h-12M167.6 84.9h-12"/>
<path d="M167.6 80.5h-12M167.6 81.7h-12"/>
</g>
<path d="M155.6 56.3v-13.5v43v-13.5M158.6 56.3v-13.5v43v-13.5M164.6 56.3v-12.1v40.2v-12.1M158.6 72.3v12.1v-40.2v12.1M164.6 72.3v13.5v-43v13.5M167.6 72.3v13.5v-43v13.5" fill="none" stroke="#000" stroke-width=".2" stroke-dasharray="1.3 .6" stroke-dashoffset="-.1"/>
<path d="M158.6 56.3h-3M158.6 42.8h-3M167.6 56.3h-3M167.6 42.8h-3M155.6 72.3h3M164.6 72.3h3M155.6 85.8h3M164.6 85.8h3" fill="none" stroke="#000" stroke-width=".2" stroke-dasharray="1.3 .6" stroke-dashoffset=".1"/>
<g fill="none" stroke="#000" stroke-width=".2" stroke-dasharray="1.3 .6" stroke-dashoffset=".7">
<path d="M155.6 36.3v1.4M155.6 37.7v-1.4M155.6 36.5v1.4M155.6 37.3v1.5M155.6 38.8v1.5M156.1 34.9l-.5 1.4M156.1 35.6l-.5 1.2M166.2 35l1.4 .5M167.6 38.8v-1.5M167.6 37.9v-1.4M167.6 36.3v1.4M167.6 37.7v-1.4"/>
<path d="M167.6 35.4l-1.4-.5M167.6 36.5v1.4M167.6 36l-1.4-.4M167.6 37.3v1.5M167.6 37.3l-1.4-.4M167.6 38.8v1.5M167.6 39.3l-1.4-.3M155.6 40.9v1.5M155.6 43.6v1.4M155.6 46.9l.5-1.4M155.6 55.4v1.3M155.6 59.4v1.4"/>
<path d="M166.2 42.2l1.4 .5M166.2 45.5l1.4 .5M166.2 49.3l1.4 .4M166.2 53.5l1.4 .3M166.2 57.9l1.4 .3M167.3 45h-11.4M167.6 40.9v1.5M167.6 41.9l-1.4-.3M167.6 43.6v1.4M167.6 45l-1.4-.2M167.6 48.6l-1.4-.1M167.6 55.4v1.3"/>
<path d="M167.6 52.6h-1.4M167.6 59.4v1.4M167.6 56.9l-1.4 .1M155.6 71.8v1.4M155.6 67.7v1.4M155.6 63.6v1.4M166.2 76l1.4-.1M166.2 71.6l1.4 .1M166.2 67l1.4 .2M166.2 62.4l1.4 .3M167.6 78.8l-1.4 .4M167.6 71.8v1.4"/>
<path d="M167.6 67.7v1.4M167.6 74.7l-1.4 .4M167.6 63.6v1.4M167.6 70.4l-1.4 .3M167.6 65.9l-1.4 .2M167.6 67.2v-1.3M167.6 61.3l-1.4 .2M167.6 62.7v-1.4M155.6 90.9v1.3M155.6 92.2v-1.3M155.6 92.2l.5 1.4M155.6 90.6v1.5"/>
<path d="M155.6 91.7l.5 1.3M155.6 89.8v1.4M155.6 88.3v1.4M155.6 86.2v1.4M155.6 83.6v1.3M156.1 83l-.5-1.3M166.2 93.6l1.4-.5M166.2 93l1.4-.5M166.2 91.6l1.4-.4M166.2 89.6l1.4-.4M166.2 86.9l1.4-.2M166.2 83.7l1.4-.2"/>
<path d="M166.2 80l1.4-.1M167.3 83.6h-11.4M167.6 91.2v-1.4M167.6 92.1v-1.5M167.6 90.9v1.3M167.6 92.2v-1.3M167.6 93l-1.4 .5M167.6 90.6v1.5M167.6 89.8v1.4M167.6 88.3v1.4M167.6 86.2v1.4M167.6 83.6v1.3"/>
<path d="M167.6 85.8l-1.4 .5M167.6 82.5l-1.4 .5"/>
</g>
<g fill="none" stroke="#000" stroke-width=".2" stroke-dasharray="1.3 .6" stroke-dashoffset=".5">
<path d="M155.6 39.9v1M155.6 37.9v-1.1M156.1 39l-.5 .9M167.6 39.9v1M167.6 35.5v1M167.6 36.3v1M167.6 37.8v1M167.6 40v.9M155.6 40.9v-1M155.6 45v1M155.6 50.5v1.1M155.6 54.5v.9"/>
<path d="M155.6 58.7l.5-.8M156.1 57.9v-.9M164.6 56.3h-6M164.6 44.2h-6M166.2 57v.9M167.6 46v-1M167.6 40.3v-1M167.6 40.9v-1M167.6 45v1M167.6 42.7v.9M167.6 50.5v1.1M167.6 54.5v.9"/>
<path d="M155.6 77v1M155.6 73.2v.9M156.1 70.7l-.5-.9M156.1 71.6v-.9M156.1 67v-.9M156.1 62.4v-.9M158.6 72.3h6M166.2 70.7v.9M166.2 66.1v.9M166.2 61.5v.9M167.6 77v1M167.6 73.2v.9"/>
<path d="M155.6 87.6v1.1M155.6 91.7v-1.1M155.6 88.7v-1.1M155.6 88.7l.5 .9M155.6 82.6v1M158.6 84.4h6M167.6 83.5v-.9M167.6 87.6v1.1M167.6 89.2v-.9M167.6 92.1v.9M167.6 91.2v1M167.6 89.7v1"/>
<path d="M167.6 88.7v-1.1M167.6 87.6v1M167.6 82.6v1M167.6 84.9v.9M167.6 83.5v-1"/>
</g>
<g fill="none" stroke="#000" stroke-width=".2" stroke-dasharray="1.3 .6" stroke-dashoffset=".4">
<path d="M155.6 38.8v-.8M155.6 38v.8M166.2 34.9h-10.1M166.2 35h-10.1M166.2 35.6h-10.1M166.2 35.8h-10.1M166.2 36.9h-10.1M166.2 37.3h-10.1M166.2 39h-10.1M166.2 39.5h-10.1M167.6 37.3v.7M167.6 36v.8"/>
<path d="M167.6 36.5h-11.9M167.6 35.4v.9M167.6 36.3v-.9M167.6 36.8v-.8M167.6 38v-.7M155.6 42.3v.9M155.6 43.2v-.8M155.6 42.4v.8M155.6 43.2v-.9M155.6 58.7v.7M156.1 41.6l-.5 .7M156.1 44.8l-.5 .5"/>
<path d="M156.1 45.5v-.7M156.1 49.3v-.8M156.1 53.5v-.9M166.2 41.6h-10.1M166.2 42.2h-10.1M166.2 44.8h-10.1M166.2 45.5h-10.1M166.2 44.8v.7M166.2 48.5h-10.1M166.2 49.3h-10.1M166.2 48.5v.8M166.2 52.6h-10.1"/>
<path d="M166.2 52.6v.9M166.2 53.5h-10.1M166.2 57.9h-10.1M166.2 57h-10.1M167.6 42.3v.9M167.6 43.2v-.8M167.6 42.4v.8M167.6 43.2v-.9M167.6 42.7v-.8M167.6 46v.9M167.6 49.7v.8M167.6 58.7v.7"/>
<path d="M155.6 69.1v.7M155.6 63.1l.5-.7M156.1 76v-.9M156.1 66.1l-.5-.6M166.2 79.2h-10.1M166.2 79.2v.8M166.2 76h-10.1M166.2 75.1v.9M166.2 75.1h-10.1M166.2 70.7h-10.1M166.2 71.6h-10.1M166.2 66.1h-10.1"/>
<path d="M166.2 67h-10.1M166.2 62.4h-10.1M166.2 61.5h-10.1M167.6 78v.8M167.6 69.1v.7M155.6 85.4v.8M155.6 86.2v-.8M155.6 90.5v-.7M155.6 89.7v.8M155.6 86.2l.5 .7M155.6 83.2l.5 .5M156.1 83.7v-.7"/>
<path d="M156.1 80v-.8M166.2 93.6h-10.1M166.2 93.5h-10.1M166.2 93h-10.1M166.2 92.7h-10.1M166.2 91.6h-10.1M166.2 91.3h-10.1M166.2 89.6h-10.1M166.2 89.1h-10.1M166.2 86.9h-10.1M166.2 86.3h-10.1M166.2 83.7h-10.1"/>
<path d="M166.2 83h-10.1M166.2 83v.7M166.2 80h-10.1M167.6 85.4v.8M167.6 86.2v-.8M167.6 90.5v.7M167.6 91.7v.8M167.6 92.1h-11.9M167.6 92.2v.9M167.6 93.1v-.9M167.6 92.5v-.8M167.6 91.2v-.7"/>
<path d="M167.6 86.7v-.9M167.6 81.7v.8"/>
</g>
<g fill="none" stroke="#000" stroke-width=".2" stroke-dasharray="1.3 .6" stroke-dashoffset=".6">
<path d="M155.6 38v1.2M155.6 36.8v1.3M155.6 38.1v-1.3M155.6 39.2v-1.2M156.1 36.9l-.5 1.1M167.4 37.3h-11.5M167.6 38v1.2M167.6 36.8v1.3M167.6 38.1v-1.3M167.6 39.2v-1.2M155.6 42.3v1.3M155.6 48.1v1.1"/>
<path d="M155.6 46.9v1.2M155.6 51.6v1.2M155.6 50.5l.5-1.2M155.6 54.5l.5-1M167.6 48.1v1.1M167.6 46.9v1.2M167.6 51.6v1.2M167.6 49.7v-1.1M167.6 53.8v-1.2M167.6 58.2v-1.3M155.6 79.3v1.2M155.6 75.7v1.3"/>
<path d="M155.6 61.1v2M155.6 65.5v2M156.1 79.2l-.5-1.2M156.1 75.1l-.5-1M167.6 79.3v1.2M167.6 75.7v1.3M167.6 79.9v-1.1M167.6 75.9v-1.2M167.6 71.7v-1.3M155.6 89.3v1.2M155.6 90.4v1.3M155.6 91.7v-1.3"/>
<path d="M155.6 90.5v-1.2M155.6 90.5l.5 1.1M155.6 84.9v1.3M155.6 80.5v1.2M167.4 91.2h-11.5M167.6 89.3v1.2M167.6 90.4v1.3M167.6 91.7v-1.3M167.6 90.5v-1.2M167.6 80.5v1.2"/>
</g>
<g fill="none" stroke="#000" stroke-width=".2" stroke-dasharray="1.3 .6" stroke-dashoffset=".8">
<path d="M155.6 36.5l.5-1.5M155.6 37.3l.5-1.5M155.6 38.8l.5-1.5M166.2 35.8l1.4 .5M166.2 37.3l1.4 .5M166.2 39.5l1.4 .5M155.6 40.9l.5-1.4M155.6 43.6l.5-1.4M155.6 45.3v1.6M155.6 81.7v1.5M156.1 93.5l-.5-1.4M156.1 92.7l-.5-1.5"/>
<path d="M156.1 91.3l-.5-1.6M156.1 89.1l-.5-1.5M156.1 86.3l-.5-1.4M167.6 92.2l-1.4 .5M167.6 90.7l-1.4 .6M167.6 88.6l-1.4 .5"/>
</g>
<path d="M155.6 48.8v1.7M155.6 52.6v1.9M155.6 78v1.7M155.6 74.1v1.8" fill="none" stroke="#000" stroke-width=".2" stroke-dasharray="1.3 .6" stroke-dashoffset=".9"/>
<path d="M155.6 56.8v1.9M155.6 69.8v2" fill="none" stroke="#000" stroke-width=".2" stroke-dasharray="1.3 .6" stroke-dashoffset="1"/>
<text font-size="8.5" x="99.9" y="280.6">Maedler_28204000_07x40z</text>
<g font-size="5.3">
<text x="38.5" y="9.5">4</text>
<text x="83.5" y="9.5">3</text>
<text x="133.6" y="9.5">2</text>
<text x="178.6" y="9.5">1</text>
<text x="16.2" y="31.3">F</text>
<text x="201.2" y="31.3">F</text>
<text x="16.1" y="75.5">E</text>
<text x="201.1" y="75.5">E</text>
<text x="15.5" y="125.5">D</text>
<text x="200.5" y="125.5">D</text>
<text x="15.4" y="175.5">C</text>
<text x="200.4" y="175.5">C</text>
<text x="16" y="225.5">B</text>
<text x="201" y="225.5">B</text>
<text x="15.5" y="269.8">A</text>
<text x="200.5" y="269.8">A</text>
<text x="38.5" y="291.5">4</text>
<text x="83.5" y="291.5">3</text>
<text x="133.6" y="291.5">2</text>
<text x="178.6" y="291.5">1</text>
</g>
<g font-size="4.7" fill="#808080">
<text x="66.5" y="66.7" transform="rotate(-48 66.5 66.7)">20,10</text>
<text x="111.2" y="68.4" transform="rotate(-90 111.2 68.4)">8,00</text>
<text x="123.7" y="67.1" transform="rotate(-90 123.7 67.1)">21,50</text>
<text x="76.8" y="120.6">11,20</text>
</g>
<text font-size="3.9" x="191.4" y="275.6">A4</text>
<g font-size="2">
<text x="20.6" y="234.6">WENN NICHT ANDERS DEFINIERT:</text>
<text x="20.6" y="237.1">BEMASSUNGEN SIND IN MILLIMETER</text>
<text x="20.6" y="239.6">OBERFLÄCHENBESCHAFFENHEIT:</text>
<text x="54.4" y="234.6">OBERFLÄCHENGÜTE:</text>
<text x="101.3" y="234.5">ENTGRATEN</text>
<text x="101.3" y="237">UND SCHARFE</text>
<text x="101.3" y="239.5">KANTEN</text>
<text x="132.6" y="236">ZEICHNUNG NICHT SKALIEREN</text>
<text x="173.3" y="236.2">ÄNDERUNG</text>
<text x="20.6" y="242.1">TOLERANZEN:</text>
<text x="22.2" y="244.6">LINEAR:</text>
<text x="101.3" y="242">BRECHEN</text>
<text x="22.2" y="247.1">WINKEL:</text>
<text x="34.3" y="252">NAME</text>
<text x="50" y="251.9">SIGNATUR</text>
<text x="67.2" y="251.9">DATUM</text>
<text x="120.2" y="251.9">BENENNUNG:</text>
<text x="20.2" y="256.1">GEZEICHNET</text>
<text x="20.4" y="260.3">GEPRÜFT</text>
<text x="20.4" y="264.4">GENEHMIGT</text>
<text x="20.5" y="268.8">PRODUKTION</text>
<text x="20.7" y="273.1">QUALITÄT</text>
<text x="75.6" y="272.5">WERKSTOFF:</text>
<text x="120.1" y="272.5">ZEICHNUNGSNR.</text>
<text x="75.6" y="285.5">GEWICHT:</text>
<text x="120.1" y="285.6">MASSSTAB:2:1</text>
<text x="164.5" y="285.6">BLATT 1 VON 1</text>
</g>
</svg>
